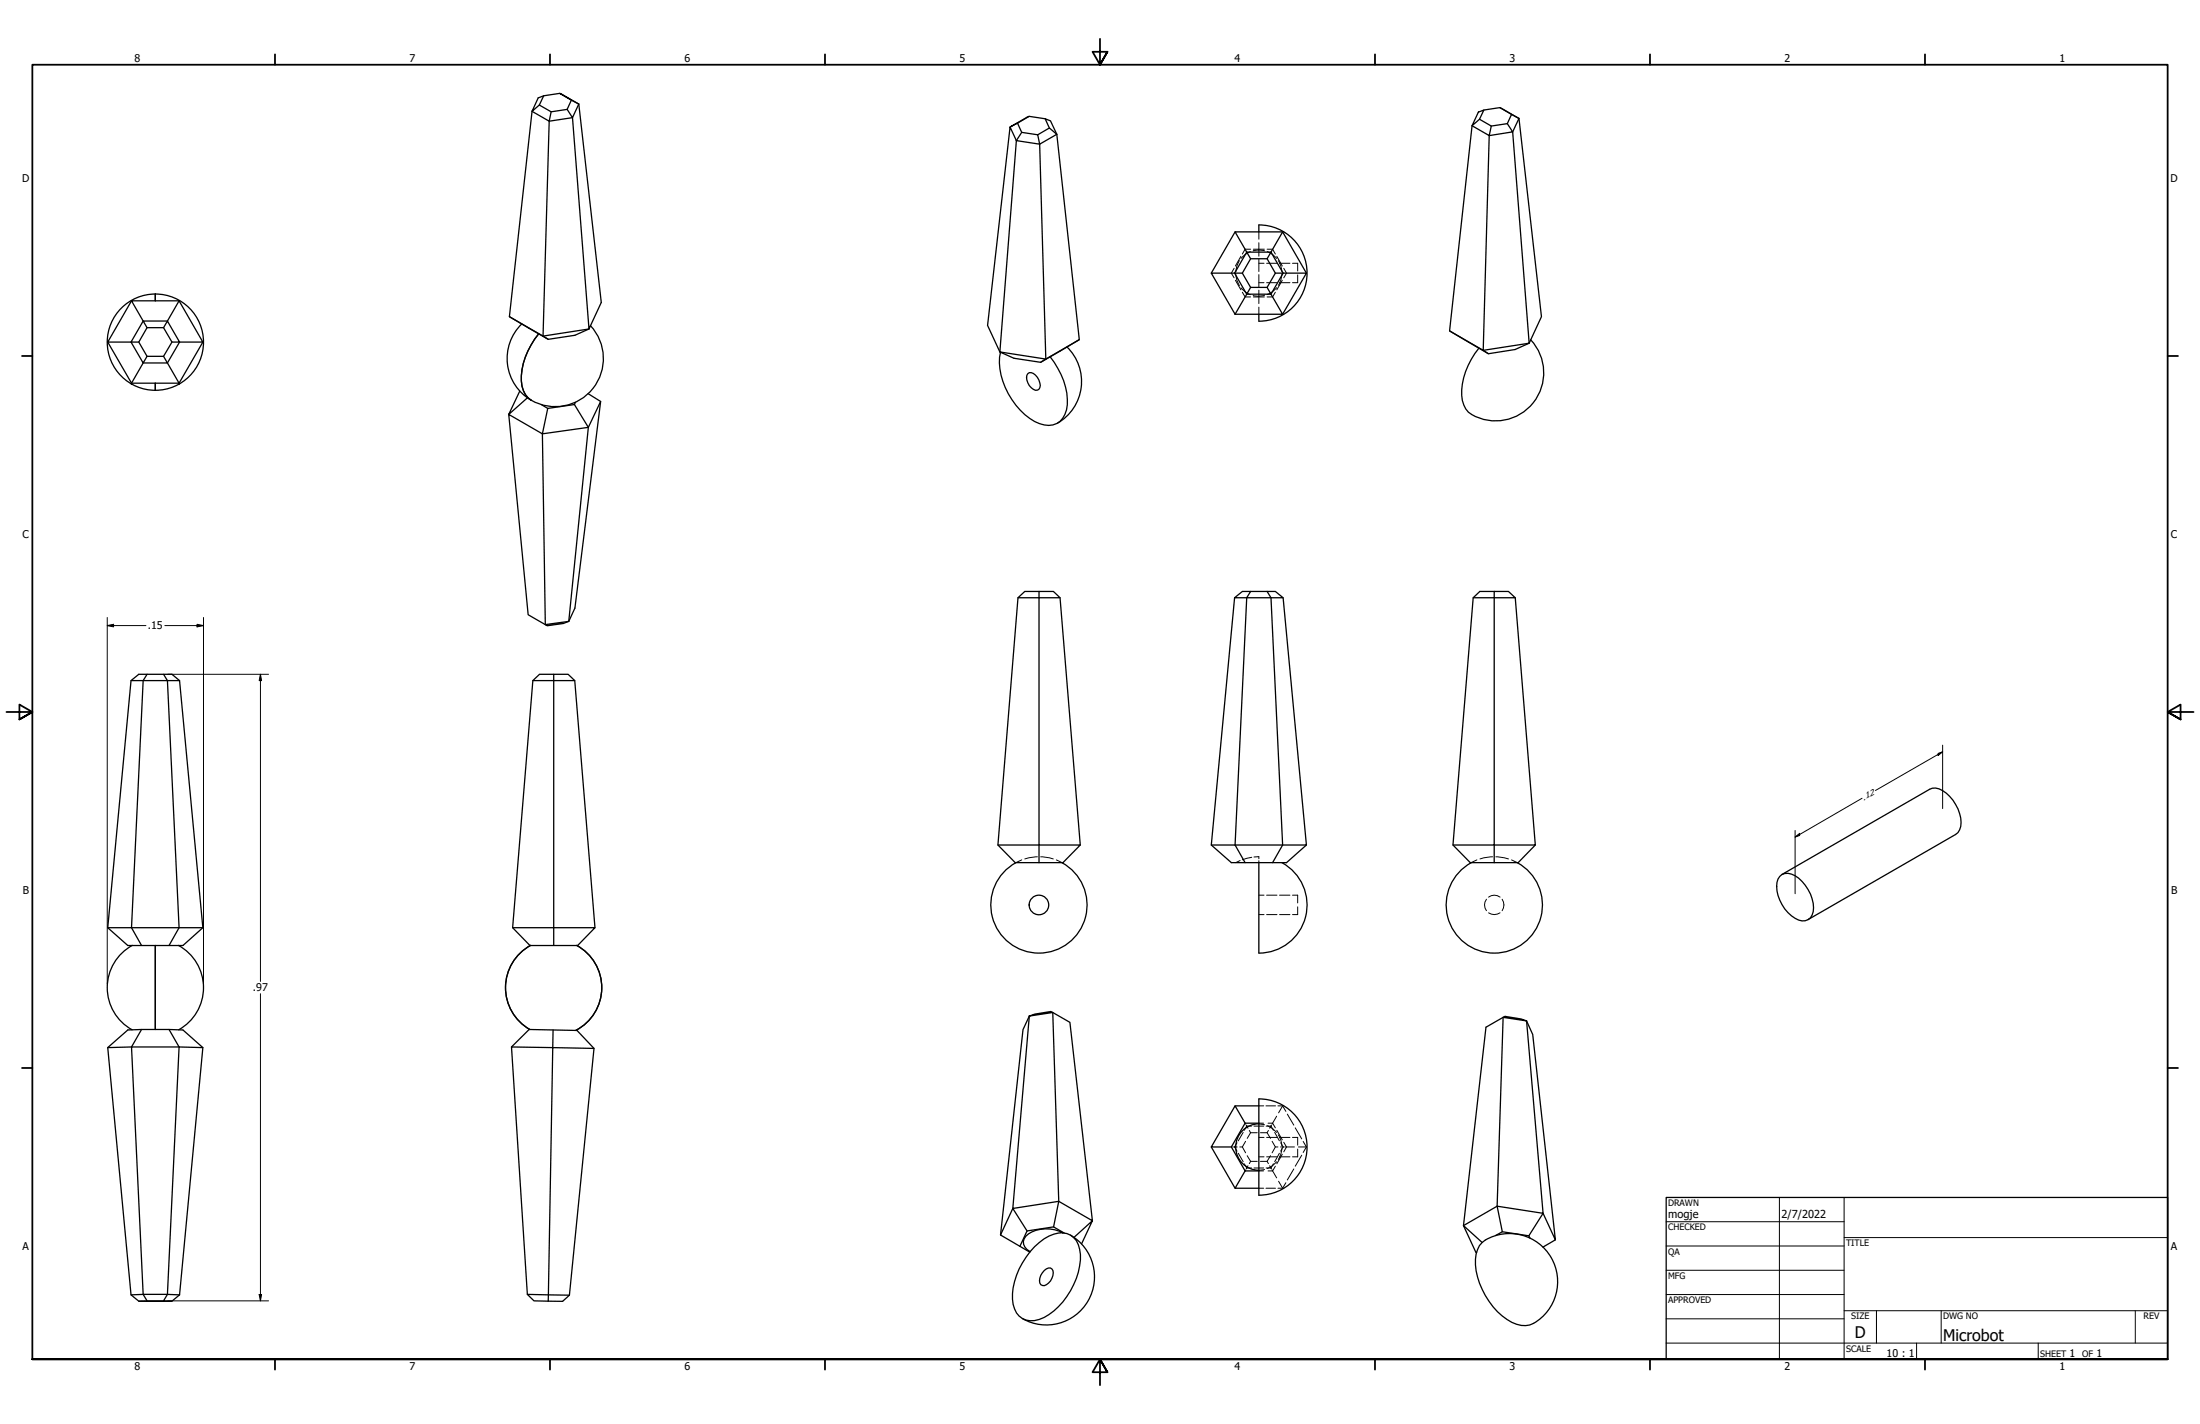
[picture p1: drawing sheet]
<svg xmlns="http://www.w3.org/2000/svg" width="864mm" height="559mm" viewBox="0 0 864 559" stroke-linecap="round" stroke-linejoin="round" font-family="sans-serif">
<!-- layer: Visible (ANSI) -->
<g fill="none" stroke="#000" stroke-width=".51">
<path d="M219.7 36.6l-6.3 1-2.1 .8-2.4 5.3 2.8-2.5 1.7-3.6M224.3 39.3l2.9 1.5-2.5 5.4-2.1-3.3zM224.3 39.3l-4.6-2.7 7.5 4.2 8.8 77.9-4.8 10.4-6.5-82.9M211.7 41.2l4.6 2.7 6.3-1M216.3 43.9l-.7 3.7-6.7-3.9-8.9 80.6 15.2 8.9 10.5-1.6 5.5-2.5-18 2.8 2 1.3M224.7 46.2l-9.1 1.4-2.4 84.3-13.2-7.6M399 55.2l-2.5-5.4-8.8 77.9 4.8 10.4 5.5 2.5 10.5 1.6 15.2-8.9M399 55.2l-6.5 82.9 18 2.8-2 1.3M401.1 51.9l6.3 1 .7 3.7-9.1-1.4zM404 45.7l-4.6 2.6 1.7 3.6M410.3 46.6l-6.3-.9-7.5 4.1 2.9-1.5M411.9 50.2l-1.6-3.6 2.1 .8 2.4 5.3 8.9 80.6-13.2 7.6-2.4-84.3 6.7-3.9-2.9-2.5-4.5 2.7"/>
<path d="M580.3 44l2.2-.8-1.7 3.6-3 2.5zM582.5 43.2l6.3-1 4.5 2.7M585.4 49.5l6.3-1 2.1 3.3-9.2 1.4-2.4 84.3-13.2-7.6M588.8 42.2l7.5 4.3 8.8 77.8-4.8 10.4-5.6 2.5-10.4 1.6-15.3-8.9 8.8-80.6 6.8 3.9 .8-3.7-4.6-2.7M591.7 48.5l1.6-3.6 3 1.6-2.5 5.3 6.5 82.9-18.1 2.8 2.1 1.3M484.8 91l-9.3 16.2M494.2 88.3v2.7M494.2 88.3a18.9 18.9 0 0 1 18.9 18.9 18.9 18.9 0 0 1-18.9 18.8M503.5 91h-18.7l4.6 7.9-4.8 8.3M51.6 118l-9.3 16.2h9.1l4.8 8.2 1.5-2.6-3.2-5.6M61 118v-2.6a18.9 18.9 0 0 0-18.9 18.9 18.9 18.9 0 0 0 18.9 18.9M61 115.4a18.9 18.9 0 0 1 18.9 18.9 18.9 18.9 0 0 1-18.9 18.9"/>
<path d="M70.3 118l9.3 16.2h-9.1M70.3 118l-4.6 8h-9.5l1.5 2.6h6.5M70.3 118h-18.7l4.6 8-4.8 8.2h3.1l3.2-5.6M484.6 107.2h3.1l3.2 5.6-1.5 2.6zM484.6 107.2h-9.1l9.3 16.1M490.9 112.8h6.5l1.5 2.6h-9.5l-4.6 7.9M490.9 101.5l-1.5-2.6h9.5l4.6-7.9 9.3 16.2M497.4 112.8l3.2-5.6h3.1l-4.8 8.2 4.6 7.9h-18.7M497.4 101.5h-6.5l-3.2 5.7M500.6 107.2l-3.2-5.7 1.5-2.6 4.8 8.3h9.1l-9.3 16.1M42.3 134.2l9.3 16.2 4.6-8h9.5l-1.5-2.6M65.7 126l4.8 8.2h-3l-3.3-5.6z"/>
<path d="M67.5 134.2l-3.3 5.6h-6.5M70.5 134.2l-4.8 8.2 4.6 8h-18.7M79.6 134.2l-9.3 16.2M204.8 127.1a18.9 18.9 0 0 0-.5 26.7 18.9 18.9 0 0 0 26.6 .6 18.9 18.9 0 0 0 .9-26.6M211.5 131a27.2 27.2 0 0 0-6.6 20.6 8.2 8.2 0 0 0 3.6 5.5M392.7 138.2a25.6 25.6 0 0 0 6.1 20.8 19 19 0 0 0 12.9 7.9 7.1 7.1 0 0 0 7-6.1 25.6 25.6 0 0 0-4.9-18.6l-1.6-2.2M418.9 136.2a18.9 18.9 0 0 1-3.8 29.9M494.2 123.3v2.7M600.9 133.4a18.8 18.8 0 0 1 .5 25.2 18.8 18.8 0 0 1-25 3.1 12.4 12.4 0 0 1-2.4-11 30.8 30.8 0 0 1 6.5-14M51.6 150.6l.1 .1M51.6 150.8h.2M61 150.4v2.8"/>
<path d="M70.1 150.8h.2M70.4 150.6l-.2 .1M204 153.5l-4.3 9.1 7.4-6.5M225.5 158.8l5.4 8.9-18 2.5 1.2 74.9-6.8-3.9-7.6-78.6 13.2 7.6 2.1-9.9M225.9 157.9l-.4 .9-10.5 1.5-2.5-1.5M230.9 154.5l4.9 3-10.1 81.1-2.4 5.2-2.2 .9-6.3 .9-.7-.5 9.2-1.3 7.6-76.1 4.9-10.2M403.5 146.6a2.11 2.11 0 0 1 3 .6 4.7 4.7 0 0 1 1.3 5.6 2.07 2.07 0 0 1-3-.7 4.6 4.6 0 0 1-1.3-5.5zM399.6 234.6h8.3M407.9 232.1h-5.6l-2.7 2.5-7.9 97 6.8 6.9h18.8l6.8-6.9h-16.2v-97M407.9 232.1h5.6l2.6 2.5h-8.2zM416.1 234.6l8 97M484.6 234.6l3.1-2.5h3.2l-1.5 2.5z"/>
<path d="M484.6 234.6l-9.1 97h9.3l4 6.9M490.9 232.1h6.5l1.5 2.5h-9.5l-4.6 97h18.7l-4.6-97h4.8l-3.1-2.5h-3.2M503.7 234.6l9.1 97h-9.3l-3.9 6.9M578.3 234.6h8.2v-2.5h-5.6l-2.6 2.5-7.9 97 6.8 6.9h18.7l6.8-6.9M586.5 232.1h5.6l2.7 2.5h-8.3v97h-16.1M594.8 234.6l7.9 97h-16.2v6.9M57.7 264.6h9.8l3 2.5 9.1 96.9-7.8 7h-21.6l-7.9-7 9.1-96.9 3.1-2.5h3.2l-1.5 2.5h-4.8M64.2 264.6l1.5 2.5h-9.5l-4.6 96.9h-9.3M70.5 267.1h-4.8l4.6 96.9h-18.7l4 7M209.2 267.1h8.2M217.4 264.6h-5.6l-2.6 2.5-8 96.9 6.8 7h18.8l6.8-7h-16.2v-96.9M217.4 264.6h5.6l2.6 2.5h-8.2z"/>
<path d="M225.6 267.1l8 96.9M391.7 331.6h16.2v6.9M398.8 338.5a18.9 18.9 0 0 0-5.5 28.7 18.9 18.9 0 0 0 29.1 0 18.9 18.9 0 0 0-5.5-28.7M475.5 331.6l7.9 6.9h21.6l7.8-6.9M494.2 338.5v35.5M503.2 338.5a18.9 18.9 0 0 1 9.3 21.3 18.9 18.9 0 0 1-18.3 14.2M577.5 338.5a18.9 18.9 0 0 0-5.5 28.7 18.9 18.9 0 0 0 29.1 0 18.9 18.9 0 0 0-5.5-28.7M698.6 343.9a4.5 4.5 0 0 1 6.1-.2 15.7 15.7 0 0 1 7.1 14.1 4.3 4.3 0 0 1-7.1 2.6 15.4 15.4 0 0 1-7.2-14.1zM699.5 343.2l57.9-33.4a6.7 6.7 0 0 1 7.9 2.7 15 15 0 0 1 4.4 11.8l-1.1 2.4-.9 .8-58 33.4M51.9 371a18.9 18.9 0 0 0-.1 33.1M61 371v33M70 371a18.9 18.9 0 0 1 .1 33.1"/>
<path d="M79.6 364h-9.3l-3.9 7M201.2 364h16.2v7M208.3 371a18.9 18.9 0 0 0-.3 33M226.4 371a18.9 18.9 0 0 1-.3 33.3M404.1 398.7l2.1-.7 6.3-1.1 .8 .4zM404.1 398.7l-6.5 75.5 18-2.8-2 10.1M404.1 398.7l-2.5 5.4-8.9 80.5 7.7 4.5M413.3 397.3l6.7 3.9 8.8 77.8-13.2-7.6zM42.3 411.1l7.9-6.9 5.4-.2 16.2 .2 7.8 6.9-9.1 97-3 2.5h-13l-3.1-2.5zM55.6 404l-4 6.8-9.3 .3M66.4 404l3.9 6.8h-18.7l4.6 97.1-4.8 .2M79.6 411.1l-9.3-.3-4.6 97.1h-9.5l1.5 2.6"/>
<path d="M200.8 410.8l6.9-6.8 18.8 .4 6.7 7-9.7 96.9-2.6 2.4-5.7-.1 .1-2.5 8.2 .2M217.1 404.2l-.1 6.9-16.2-.3 6.2 97.1M233.2 411.4l-16.2-.3-1.7 97-8.3-.2 2.6 2.6 5.6 .1M484.8 434h9.4M494.2 431.2v37.9M494.2 431.2a18.9 18.9 0 0 1 18.9 18.9 18.9 18.9 0 0 1-18.9 18.9M475.5 450.1l9.3 16.2M488.8 440.8l-4-6.8-9.3 16.1h7.9M488.8 459.5l-4 6.8h9.4M488.8 459.5h5.4M494.2 440.8h-5.4l-5.4 9.3 5.4 9.4M494.2 441a9.1 9.1 0 0 0-9.1 9.1 9.1 9.1 0 0 0 9.1 9.1"/>
<path d="M400.4 489.1l3.8 2.3M402.7 485.1a13.1 13.1 0 0 1 14.5-1.4 16 16 0 0 0-11.1 5.6l-1.7 1.9a3.8 3.8 0 0 1-1.7-6.1zM403.2 483l-5.6-8.8-4.9 10.4M410 498.5a1.93 1.93 0 0 1 3.3 .1 5.5 5.5 0 0 1-3.3 5.9 1.62 1.62 0 0 1-1.9-1.9 5.7 5.7 0 0 1 1.9-4.1zM417.2 483.7a7.2 7.2 0 0 1 6.6 6.5 26.4 26.4 0 0 1-6.6 20.7 19.8 19.8 0 0 1-11.1 7.3 7.2 7.2 0 0 1-8.4-6.3 26.8 26.8 0 0 1 6.7-20.7M417.8 483.9l-4.2-2.4-10.4 1.5-2.8 6.1M420.2 484.7a18.9 18.9 0 0 1 6.9 25.8 18.9 18.9 0 0 1-25.8 6.9M421.6 485.6l7.2-6.6-4.2 9.1M581.8 487.6l-7.3-6.7 13.2-7.6 2.3-74.1 9.2 1.4-2.1-.7-6.3-1.1-7.5 4.3-8.8 77.8 4.8 10.5 .3 .1M583.1 486.6a18.8 18.8 0 0 1 26.2 7.6 18.8 18.8 0 0 1-8.8 25.7 12.5 12.5 0 0 1-10.8-3.5 29.8 29.8 0 0 1-10.5-22.2 9.4 9.4 0 0 1 3.9-7.6M587.1 484.8l2.6-1.4 10.4 1.5 .5 .9M589.7 483.4l-2-10.1 18 2.8-6.5-75.5 2.5 5.4 8.9 80.5-4.9-10.4-5.6 8.8"/>
<path d="M610.6 486.5l-4.9 2.9M64.2 510.5l-9.7 .1M70.5 508.1l-4.8-.2-1.5 2.6 3.3 .1"/>
<circle cx="407.8" cy="355.1" r="3.8"/>
</g>
<!-- layer: Hidden (ANSI) -->
<g fill="none" stroke="#000" stroke-width=".39">
<path d="M490.9 98.7a8.3 8.3 0 0 0-3.7 2.7M490.9 97.8h-2.1l-1.1 1.9M491.9 98.4a7.9 7.9 0 0 1 4.5 0M492 97.8h4.3M494.2 91v2.9M494.2 95.2v5.3M497.4 97.8h2.2l1 1.9M497.5 98.7a8.3 8.3 0 0 1 3.6 2.7M484.4 105.3l-1 1.9 1 1.8M484.9 110l2.2 3.7M485.1 107.8a7.7 7.7 0 0 0 1.4 4.2M486.5 102.3a8.2 8.2 0 0 0-1.4 4.3"/>
<path d="M487.1 100.6l-2.2 3.8M487.2 113a8.3 8.3 0 0 0 3.7 2.6M487.7 114.7l1.1 1.8h2.1M491.9 116l2.3 .3M492 116.5h4.3M494.2 101.7v4.9M494.2 107.8v4.8M494.2 113.9v5.2M494.2 110.9h2M494.2 103.3h2M496.4 115.9l-2.2 .3M497.2 110.9h4.1"/>
<path d="M497.2 103.3h4.1M500.6 114.7l-1 1.8h-2.2M501.1 112.9a7.6 7.6 0 0 1-3.6 2.6M501.2 100.6l2.2 3.8M501.8 102.3a7.7 7.7 0 0 1 1.4 4.3M502.3 110.9h4M502.3 103.3h4M503.2 107.7a7.7 7.7 0 0 1-1.4 4.3M503.4 110l-2.2 3.7M503.9 105.3l1.1 1.9-1.1 1.8M507.4 103.3h2v3.1M509.4 107.9v3h-2"/>
<path d="M494.2 120.5v2.8M401.1 337.4l-2.3 1.1M407.2 336.2l-4.9 .9M408.5 336.2l4.9 .9M414.7 337.4l2.2 1.1M486.8 337.7l-1.7 .8M491.4 336.4l-3.7 1M492.3 336.3l1.9-.1v.8M494.2 337.8v.7M579.8 337.4l-2.3 1.1M585.9 336.2l-4.9 .9M587.2 336.2l4.9 .9"/>
<path d="M593.3 337.4l2.3 1.1M494.2 358.9h2M494.2 351.3h2M497.2 358.9h4.1M497.2 351.3h4.1M502.3 358.9h4M502.3 351.3h4M507.4 351.3h2v3M509.4 355.9v3h-2M583.5 352.9a3.7 3.7 0 0 0 0 4.5M584.3 358.2a4 4 0 0 0 4.5 0M584.3 352a3.7 3.7 0 0 1 4.5 0"/>
<path d="M589.7 352.9a4 4 0 0 1 0 4.5M494.2 434h1.9M497 434h3.7M501.1 438l-1.7 3.1M501.6 434h1.9M503.5 434l-1.6 2.7M503.5 434l1.3 2.1M505.3 437.2l2.6 4.3M483.4 450.1h.3M484.2 450.1h1.4M485.6 448.4l-1 1.7 1 1.6M486.1 452.6l1.9 3.3"/>
<path d="M487.7 450.1l1.2 2.3M488 444.4l-1.9 3.3M488.4 456.7l1 1.6M488.8 440.8l.1 .3M488.9 447.9l-1.2 2.2h-1M488.9 459.1l-.1 .4M489.2 441.5l.2 .4M489.4 441.9l.5 .8M489.4 441.9l-1 1.6M489.4 441.9h1.9M489.4 458.3h1.9M489.4 458.3l-.2 .4"/>
<path d="M489.6 453.5l1.3 2.2h2.6M489.9 457.5l-.5 .8M490.4 443.6l.5 .9-1.3 2.2M490.9 444.5h2.6M490.9 455.7l-.5 .9M492.3 441.9h3.8M492.3 458.3h3.8M494.2 441.1l2.2 .3M494.2 454h2M494.2 446.3h2M494.2 459.5h1.8M494.2 440.8h1.8"/>
<path d="M494.8 455.7h2.6M496.4 458.9l-2.2 .3M497 441.9h1.9M497 458.3h1.9M497.2 454h4.1M497.2 446.3h4.1M497.4 444.5l1.3 2.2M497.5 441.8l2 1 1.6 1.6M497.8 440.8h1.8l1 1.8M497.9 443.6l-.5 .9h-2.6M498.4 457.5l.5 .8M498.7 453.5l-1.3 2.2 .5 .9"/>
<path d="M498.9 441.9l-.5 .8M498.9 441.9l1 1.6M498.9 458.3l.2 .4M499.1 441.5l-.2 .4M499.4 447.9l1.2 2.2h1M499.4 459.1l1.7 3.1M499.9 456.7l-1 1.6M500.4 444.4l1.8 3.3M500.6 457.6l-1 1.9h-1.8M500.6 450.1l-1.2 2.3M501.1 455.9l-1.6 1.6-2 1M501.2 443.5l2.2 3.8"/>
<path d="M501.8 445.3a7.7 7.7 0 0 1 1.4 4.3M502.2 452.6l-1.8 3.3M502.3 454h4M502.3 446.3h4M502.7 450.1h1.4M502.7 448.4l1 1.7-1 1.6M503.2 450.7a7.7 7.7 0 0 1-1.4 4.3M503.4 452.9l-2.2 3.8M503.9 448.2l1.1 1.9-1.1 1.9M504.6 450.1h3.5M507.4 446.3h2v3.1M507.9 458.7l-2.6 4.3"/>
<path d="M508.4 442.6l2.6 4.3M509.4 450.9v3.1h-2M509.7 450.1h3.1M511 453.3l-2.6 4.3M511.6 447.9l1.2 2.2M512.8 450.1l-1.2 2.1M494.2 466.3h1.9M497 466.3h3.7M501.6 466.3h1.9M501.9 463.5l1.6 2.8M504.8 464.1l-1.3 2.2"/>
</g>
<!-- layer: Border (ANSI) -->
<g fill="none" stroke="#000" stroke-width=".7">
<path d="M431.8 15.2v10.2l-2.9-5.1h5.8l-2.9 5.1 2.9-5.1M107.9 21.3v4.1M215.9 21.3v4.1M323.8 21.3v4.1M539.8 21.3v4.1M647.7 21.3v4.1M755.6 21.3v4.1M8.6 139.7h4.1M850.9 139.7h4.1M2.5 279.4h10.2l-5.1-2.9v5.8l5.1-2.9-5.1 2.9M861.1 279.4h-10.2l5.1-2.9v5.8l-5.1-2.9 5.1 2.9M8.6 419.1h4.1"/>
<path d="M850.9 419.1h4.1M12.7 533.4v-508h838.2v508h-838.2h838.2M107.9 533.4v4.1M215.9 533.4v4.1M323.8 533.4v4.1M434.7 538.5l-2.9-5.1 2.9 5.1h-5.8l2.9-5.1v10.2M539.8 533.4v4.1M647.7 533.4v4.1M755.6 533.4v4.1"/>
</g>
<!-- layer: Title (ANSI) -->
<g fill="none" stroke="#000" stroke-width=".39">
<path d="M654 479.4h69.9M698.5 469.9v63.5M723.9 469.9v63.5M654 488.9h69.9M654 498.5h69.9M723.9 485.6h127M654 508h69.9M654 517.5h69.9M723.9 514.3h127M736.6 514.3v12.7M762 514.3v12.7M838.2 514.3v12.7"/>
<path d="M654 527h196.9M752.3 527v6.4M800.1 527v6.4"/>
</g>
<path d="M654 469.9h196.9v63.5h-196.9z" fill="none" stroke="#000" stroke-width=".51"/>
<!-- layer: Dimension (ANSI) -->
<g fill="none" stroke="#000" stroke-width=".39">
<path d="M42.1 245.5l2.5-.5v1zM42.1 245.5h15.2M42.1 242.3v143.7M64.7 245.5h15.2M77.3 245l2.6 .5-2.6 .5zM79.9 242.3v143.7M65.8 264.6h39.6M102.2 264.6l.5 2.5h-1zM102.2 264.6v120.5M760.8 295.7l1.8-.7-1.8 1.5zM762.6 295l-26.4 15.2M762.6 292.4v24.9"/>
<path d="M730.9 313.2l-26.2 15.3M704.7 328.5l1.7-1.5v.9zM704.7 325.9v24.8M102.2 390v120.5M65.8 510.5h39.6M101.7 508h1l-.5 2.5z"/>
</g>
<g fill="#000">
<path d="M42.1 245.5l2.5-.5v1z" fill-rule="evenodd"/>
<path d="M77.3 245l2.6 .5-2.6 .5z" fill-rule="evenodd"/>
<path d="M102.2 264.6l.5 2.5h-1z" fill-rule="evenodd"/>
<path d="M760.8 295.7l1.8-.7-1.8 1.5z" fill-rule="evenodd"/>
<path d="M704.7 328.5l1.7-1.5v.9z" fill-rule="evenodd"/>
<path d="M101.7 508h1l-.5 2.5z" fill-rule="evenodd"/>
</g>
<g font-size="6.3">
<text x="728.1" y="524.9">D</text>
<text x="762.8" y="526.2">Microbot</text>
</g>
<g font-size="4.3">
<text x="654.8" y="477.8">mogje</text>
<text x="699.3" y="478">2/7/2022</text>
</g>
<g font-size="4.2">
<text x="52.8" y="24.4">8</text>
<text x="160.8" y="24.4">7</text>
<text x="268.7" y="24.4">6</text>
<text x="376.7" y="24.4">5</text>
<text x="484.6" y="24.4">4</text>
<text x="592.6" y="24.4">3</text>
<text x="700.5" y="24.4">2</text>
<text x="808.5" y="24.4">1</text>
<text x="8.8" y="71.4">D</text>
<text x="852" y="71.4">D</text>
<text x="8.9" y="211.1">C</text>
<text x="852.2" y="211.1">C</text>
<text x="58" y="247">.15</text>
<text x="9" y="350.8">B</text>
<text x="852.2" y="350.8">B</text>
<text x="99.3" y="389.1">.97</text>
<text x="8.9" y="490.5">A</text>
<text x="852.2" y="490.5">A</text>
<text x="740.6" y="532.6">10 : 1</text>
<text x="812.4" y="532.6">1</text>
<text x="823" y="532.6">1</text>
<text x="52.8" y="537.5">8</text>
<text x="160.8" y="537.5">7</text>
<text x="268.7" y="537.5">6</text>
<text x="376.7" y="537.5">5</text>
<text x="484.6" y="537.5">4</text>
<text x="592.6" y="537.5">3</text>
<text x="700.5" y="537.5">2</text>
<text x="808.5" y="537.5">1</text>
</g>
<g font-size="3.5">
<text x="654.8" y="473.2">DRAWN</text>
<text x="654.8" y="482.8">CHECKED</text>
<text x="724.7" y="488.9">TITLE</text>
<text x="654.8" y="492.3">QA</text>
<text x="654.8" y="501.8">MFG</text>
<text x="654.8" y="511.4">APPROVED</text>
<text x="726.7" y="517.7">SIZE</text>
<text x="762.8" y="517.7">DWG NO</text>
<text x="841.4" y="517.7">REV</text>
<text x="724.7" y="530.4">SCALE</text>
<text x="800.9" y="532.6">SHEET</text>
<text x="817.4" y="532.6">OF</text>
</g>
<text font-size="3.4" x="731.5" y="314.2" transform="rotate(-30 731.5 314.2)">.12</text>
</svg>
